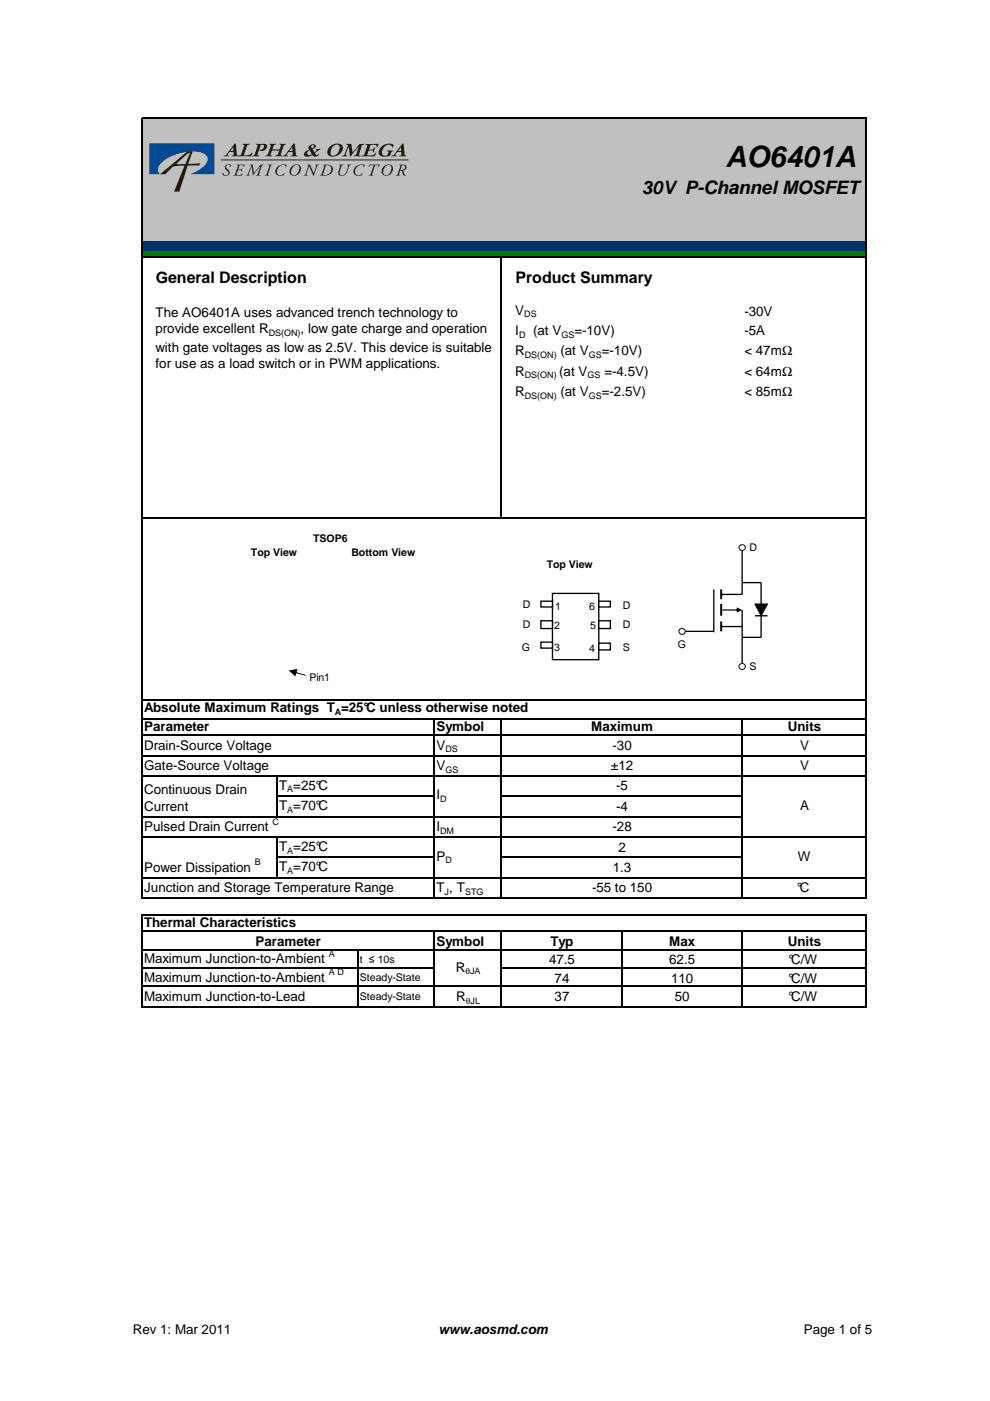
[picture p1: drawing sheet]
<svg xmlns="http://www.w3.org/2000/svg" width="210mm" height="297mm" viewBox="0 0 210 297" stroke-linecap="round" stroke-linejoin="round" font-family="sans-serif">
<path d="M30 25.1h153.7v26h-153.7z" fill="#c0c0c0"/>
<path d="M30 51.1h153.7v2.2h-153.7z" fill="#003365"/>
<path d="M30 53.3h153.7v1.3h-153.7z" fill="#008000"/>
<g fill="none" stroke="#000" stroke-width=".25">
<path d="M30 25v165.5M30.1 25.1h153.7M183.6 25.2v165.3M30.1 54.5h153.7M106.3 54.7v55.2M30.1 109.8h153.7M30.1 148.5h153.7M30.1 152.4h153.7M30.1 155.9h153.7M92 152.5v38M106.3 152.5v38M157.3 152.5v38"/>
<path d="M30.1 160.2h153.7M30.1 164.5h153.7M30.1 173.1h127.3M30.1 177.5h153.7M58.6 164.6v8.7M58.6 177.6v8.6M58.8 168.8h33.3M106.4 168.8h51M30 193.8v19.8M30.1 186.1h153.7M30.1 190.4h153.7M30.1 193.9h153.7"/>
<path d="M30.1 197.4h153.7M58.8 181.8h33.3M92 197.6v16M106.3 197.6v16M106.4 181.8h51M131.8 197.6v16M157.3 197.6v16M183.6 194.1v19.5M30.1 205.2h62M30.1 201.3h153.7M30.1 209.1h153.7M30.1 213.4h153.7"/>
<path d="M75.9 201.5v12.1M106.4 205.2h77.4"/>
</g>
<g fill="#251a05">
<path d="M51.5 30.5h1.5l-.1 .1-.5 .2-.7 2.1a1.63 1.63 0 0 0 1.8-.5v.1a.59 .59 0 0 1-.5 .7l-2.5-.1 .1-.1 .5-.2 .7-2-.4-.2z"/>
<path d="M54.3 30.5h1.3a.72 .72 0 0 1 1 .3 .72 .72 0 0 1-.4 1 .74 .74 0 0 1-1.1 0l.1-.1a.62 .62 0 0 0 .6-.3 .62 .62 0 0 0-.1-.7l-.4 .1-.7 1.9-.1 .2 .5 .1-.1 .1-1.4 .1 .4-.3 .4-.9 .3-1.2-.3-.2z"/>
<path d="M57.1 30.5h1.5l-.1 .1-.4 .1-.3 1h.9h.6l.3-1-.4-.1 .1-.1h1.4l-.5 .2-.1 .3-.6 1.9 .3 .1v.1l-1.4-.1a.75 .75 0 0 0 .7-.8l.1-.3h-1.5l-.4 1 .4 .1v.1h-1.5l.1-.1 .4-.1 .2-.5 .6-1.7-.4-.1z"/>
<path d="M73.5 30.5h1l.3 1.8 1-1.3a1.21 1.21 0 0 1 1.4-.5l-.5 .4-.6 2 .4 .1-.1 .2-1.4-.1v-.1a.69 .69 0 0 0 .7-.8l.4-1.2-1.8 2.2h-.1l-.3-2.1-.6 1.7 .3 .2v.2h-1.1l.5-.4 .7-1.7 .1-.3-.4-.1z"/>
<path d="M77.5 30.5h2.7l-.1 .7-.2-.1a.52 .52 0 0 0-.3-.4 .52 .52 0 0 0-.5 0h-.5l-.3 1a.81 .81 0 0 0 1.1-.4h.1l-.3 1h-.2l.1-.3a.66 .66 0 0 0-1-.1l-.3 .9a1.61 1.61 0 0 0 2-.4v.1a.86 .86 0 0 1-1.3 .6l-1.9 .1v-.2a.46 .46 0 0 0 .7-.4l.6-1.9h-.4z"/>
<path d="M80.9 31.1a1.99 1.99 0 0 1 2.5-.3l-.2 .4a1 1 0 0 0-1-.6 1 1 0 0 0-.9 .8 .98 .98 0 0 0 .1 1.6 .68 .68 0 0 0 .8-.2 .68 .68 0 0 0 .1-.7l-.2-.1v-.1h1.3l-.3 .2a1.24 1.24 0 0 1-1.6 1.1 1.01 1.01 0 0 1-1.2-.5 1.01 1.01 0 0 1 .3-1.2z"/>
<path d="M47.9 35l.6-.1 .5 .1-.2 .4-.1-.4h-.5a.63 .63 0 0 0 .3 1.1 .81 .81 0 0 1-.2 1.1 .81 .81 0 0 1-1.1-.2l.1-.4a.54 .54 0 0 0 .7 .5 .54 .54 0 0 0 .2-.8l-.1-.2a.67 .67 0 0 1-.2-1.1z"/>
<path d="M50.2 34.9h1.7l-.2 .5a.58 .58 0 0 0-.9-.3l-.3 .8a.7 .7 0 0 0 .9-.2l-.2 .7a.44 .44 0 0 0-.4-.4 .44 .44 0 0 0-.4 .2l-.2 .8a1.17 1.17 0 0 0 1.3-.2l-.1 .1a.88 .88 0 0 1-1 .3h-1l.3-.1 .2-.4 .5-1.5z"/>
<path d="M53 34.9h.7l.1 1.8 1.1-1.3a.7 .7 0 0 1 1-.5l-.4 .3-.5 1.4-.1 .4 .3 .2h-1l.4-.2 .6-1.7-1.6 1.9-.2-1.9-.7 1.6 .3 .3h-.9l.1-.1a3.1 3.1 0 0 0 1.1-1.9z"/>
<path d="M56.9 34.9h.9l-.4 .3-.5 1.5-.1 .4 .3 .1h-1l.4-.2 .5-1.6 .1-.3z"/>
<path d="M58.9 35.3l.6-.3 1-.1 .3 .1-.2 .5a.76 .76 0 0 0-.7-.6 .76 .76 0 0 0-.7 .5l-.3 .4a.86 .86 0 0 0 .2 1.3 .86 .86 0 0 0 1.2-.4 .89 .89 0 0 1-1.4 .5 1.12 1.12 0 0 1 0-1.9z"/>
<path d="M65.1 34.9h.7l.7 1.8 .6-1.6-.3-.2h.8l-.3 .3-.8 2.1-1-2.1-.5 1.8 .2 .2h-.8l.3-.2 .3-.6 .4-1.3z"/>
<path d="M71.9 34.9h.9l-.4 .3-.4 1.7a.87 .87 0 0 0 1 .2 .87 .87 0 0 0 .5-.8l.3-1.2-.2-.2h.8a.77 .77 0 0 0-.6 .9 1.39 1.39 0 0 1-1.7 1.4 .62 .62 0 0 1-.3-.9l.3-1.1z"/>
<path d="M75.5 35.3l.5-.3 1-.1 .4 .1-.3 .5a.76 .76 0 0 0-.6-.6 .76 .76 0 0 0-.8 .5l-.3 .4a.86 .86 0 0 0 .2 1.3 .86 .86 0 0 0 1.3-.4 .89 .89 0 0 1-1.5 .5 1.12 1.12 0 0 1 .1-1.9z"/>
<path d="M78.4 34.8l2.1 .1-.2 .5-.2-.4h-.6l-.6 2 .2 .2h-.9l.4-.2 .6-2-.6 .1-.4 .2z"/>
<path d="M49.7 30.4h.3l.2 2a.4 .4 0 0 0 .3 .6v.2h-1.4l.4-.3v-.7h-.8l-.5 .6 .3 .2v.1l-1.1 .1 .6-.4zM49.4 31.2l-.6 .8h.7z"/>
<path d="M62.3 30.4h.2l.2 2a.4 .4 0 0 0 .4 .6l-.1 .2h-1.4l.5-.3-.1-.7h-.8l-.5 .6 .4 .2-.1 .1-1.1 .1 .6-.4zM61.9 31.2l-.6 .8h.7z"/>
<path d="M65.7 30.8l.5-.2a.51 .51 0 0 1 .8 .3 .51 .51 0 0 1-.6 .6l-.1 .1 .4 .7a.44 .44 0 0 0 .3-.7l1-.1-1.2 1a.5 .5 0 0 0 .8 .2 .81 .81 0 0 1-1.4 .2 1.31 1.31 0 0 1-1.8 0 1.26 1.26 0 0 1 1.2-1.2 .58 .58 0 0 1 .1-.9zM65.3 32a.48 .48 0 0 0 0 .8 .48 .48 0 0 0 .8-.2l-.5-.7zM66 30.9a.29 .29 0 0 0 .1 .5 .29 .29 0 0 0 .4-.3 .27 .27 0 0 0-.1-.4 .27 .27 0 0 0-.4 .2z"/>
<path d="M70 31.1l.9-.6a1.18 1.18 0 0 1 1.3 .1 1.18 1.18 0 0 1 .4 1.2 1.91 1.91 0 0 1-3.1 .9 1.58 1.58 0 0 1 .5-1.6zM70.7 30.9a1.64 1.64 0 0 0-.4 2 1.52 1.52 0 0 0 1.6-2.1l-.5-.2z"/>
<path d="M85.3 30.4h.3l.1 2a.4 .4 0 0 0 .4 .6v.2h-1.5l.5-.3v-.7h-.9l-.4 .6 .3 .2v.1l-1.1 .1 .5-.4zM85 31.2l-.6 .8h.7z"/>
<path d="M61.7 35.4a1.21 1.21 0 0 1 2 0 1.42 1.42 0 0 1-.5 1.5 1.42 1.42 0 0 1-1.6 .1 1.24 1.24 0 0 1 .1-1.6zM62.3 35.2l-.4 .5a.85 .85 0 0 0-.2 .9 .85 .85 0 0 0 .6 .6 1.46 1.46 0 0 0 1-2.1l-.4-.1z"/>
<path d="M68.5 34.9h.4a1.17 1.17 0 0 1 1.6 1.3 2.24 2.24 0 0 1-2.5 1h-.2l.4-.2 .5-1.7 .1-.2zM69.1 35l-.6 2a1.2 1.2 0 0 0 1.4-.3 1.2 1.2 0 0 0 .1-1.5z"/>
<path d="M81.2 35.4a1.21 1.21 0 0 1 2.1 0 1.42 1.42 0 0 1-.5 1.5 1.42 1.42 0 0 1-1.7 .1 1.24 1.24 0 0 1 .1-1.6zM81.8 35.2l-.4 .5a.85 .85 0 0 0-.2 .9 .85 .85 0 0 0 .6 .6 1.46 1.46 0 0 0 1.1-2.1l-.5-.1z"/>
<path d="M84.7 34.9a1.15 1.15 0 0 1 1.5 .6l-.2 .4-.5 .3a1.1 1.1 0 0 0 .6 1h-.5l-.5-1-.3 .1-.2 .7 .2 .2h-.8l.3-.2 .5-1.6 .1-.3zM85.3 35l-.4 .9 .2 .2a.55 .55 0 0 0 .7-.4 .55 .55 0 0 0-.4-.7z"/>
<path d="M33.9 36.9h1.2a3.8 3.8 0 0 1 2.3-1.7l1.7-.1-2.2 5.5h1.1l1.8-5.5h2.4l.2-.5-2.5 .2 1-2.8-1.4 .2zM37.4 34.7l2.2-2 .7-.3-1 2.4h-1.5z"/>
</g>
<path d="M46.8 33.9h39.8" fill="none" stroke="#251a05" stroke-width=".21"/>
<path d="M31.7 30.4h13.8v6.5h-5.2a5.4 5.4 0 0 0 3.8-3.1 1.58 1.58 0 0 0-1.4-1.5 10.1 10.1 0 0 0-8.8 2.5 1.46 1.46 0 0 0 0 2.1h-2.2z" fill="#014990"/>
<g fill="#000">
<path d="M153.1 129.2h3.4v.3h-3.4zM156.2 128.8l1.2 .5-1.2 .6z"/>
<path d="M62.5 142.5l2.3 .6 .1 .1-2.4-.5zM61.2 142.2l1.9-.4-.5 1.6z"/>
</g>
<path d="M152.9 125v2M152.9 128.1v2.5M152.9 131.8v2.1" fill="none" stroke="#000" stroke-width=".42"/>
<path d="M157.4 116.5v9.5h-4.5M145.3 133.9h6M151.3 125v9.1M152.9 132.8h4.5M157.4 129.3v11.6M157.4 123.5h4v4.6M161.4 130.6v4.5h-4" fill="none" stroke="#000" stroke-width=".28"/>
<path d="M160.1 128.1h2.6l-1.3 2.5z" fill="#000"/>
<path d="M160.1 128.1h2.6l-1.3 2.5z" fill="none" stroke="#000" stroke-width=".21"/>
<circle cx="157.3" cy="116.1" r=".64" fill="#fff"/>
<circle cx="157.3" cy="116.1" r=".64" fill="none" stroke="#000" stroke-width=".21"/>
<circle cx="144.6" cy="133.9" r=".64" fill="#fff"/>
<circle cx="144.6" cy="133.9" r=".64" fill="none" stroke="#000" stroke-width=".21"/>
<circle cx="157.3" cy="141.3" r=".65" fill="#fff"/>
<circle cx="157.3" cy="141.3" r=".65" fill="none" stroke="#000" stroke-width=".21"/>
<path d="M160.1 130.6h2.6" fill="none" stroke="#000" stroke-width=".28"/>
<path d="M117.1 125.8h9.9v14.1h-9.9z" fill-rule="evenodd" fill="#fff"/>
<path d="M117.1 125.8h9.9v14.1h-9.9z" fill="none" stroke="#000" stroke-width=".28"/>
<path d="M114.7 127.5h2.4v1.2h-2.4z" fill-rule="evenodd" fill="#fff"/>
<path d="M114.7 127.5h2.4v1.2h-2.4z" fill="none" stroke="#000" stroke-width=".28"/>
<path d="M114.7 131.6h2.4v1.7h-2.4z" fill-rule="evenodd" fill="#fff"/>
<path d="M114.7 131.6h2.4v1.7h-2.4z" fill="none" stroke="#000" stroke-width=".28"/>
<path d="M114.7 136.1h2.4v1.3h-2.4z" fill-rule="evenodd" fill="#fff"/>
<path d="M114.7 136.1h2.4v1.3h-2.4z" fill="none" stroke="#000" stroke-width=".28"/>
<path d="M127 127.5h2.4v1.2h-2.4z" fill-rule="evenodd" fill="#fff"/>
<path d="M127 127.5h2.4v1.2h-2.4z" fill="none" stroke="#000" stroke-width=".28"/>
<path d="M127 131.6h2.4v1.7h-2.4z" fill-rule="evenodd" fill="#fff"/>
<path d="M127 131.6h2.4v1.7h-2.4z" fill="none" stroke="#000" stroke-width=".28"/>
<path d="M127 136.4h2.4v1.4h-2.4z" fill-rule="evenodd" fill="#fff"/>
<path d="M127 136.4h2.4v1.4h-2.4z" fill="none" stroke="#000" stroke-width=".28"/>
<text font-size="6.2" x="153.8" y="35.3">AO6401A</text>
<text font-size="3.9" x="136.1" y="41.2">30V P-Channel MOSFET</text>
<g font-size="3.4">
<text x="33" y="59.9">General Description</text>
<text x="109.3" y="59.9">Product Summary</text>
</g>
<g font-size="2.8">
<text x="33" y="67.2">The AO6401A uses advanced trench technology to</text>
<text x="33" y="70.7">provide excellent R</text>
<text x="63.7" y="70.7">, low gate charge and operation</text>
<text x="109.3" y="66.7">V</text>
<text x="109.3" y="71">I</text>
<text x="113" y="71">(at V</text>
<text x="121.8" y="71">=-10V)</text>
<text x="157.8" y="71">-5A</text>
<text x="157.8" y="66.9">-30V</text>
<text x="33" y="74.5">with gate voltages as low as 2.5V. This device is suitable</text>
<text x="109.3" y="75.4">R</text>
<text x="118.8" y="75.4">(at V</text>
<text x="127.6" y="75.4">=-10V)</text>
<text x="157.8" y="75.4">&lt; 47mΩ</text>
<text x="33" y="78.1">for use as a load switch or in PWM applications.</text>
<text x="109.3" y="84">R</text>
<text x="109.3" y="79.7">R</text>
<text x="118.6" y="79.7">(at V</text>
<text x="118.8" y="84">(at V</text>
<text x="127.6" y="84">=-2.5V)</text>
<text x="128.1" y="79.7">=-4.5V)</text>
<text x="157.8" y="84">&lt; 85mΩ</text>
<text x="157.8" y="79.7">&lt; 64mΩ</text>
<text x="30.6" y="151">Absolute Maximum Ratings T =25°C unless otherwise noted</text>
<text x="30.6" y="155.1">Parameter</text>
<text x="92.5" y="155.1">Symbol</text>
<text x="125.3" y="155.1">Maximum</text>
<text x="167" y="155.1">Units</text>
<text x="30.6" y="159">Drain-Source Voltage</text>
<text x="92.5" y="159">V</text>
<text x="129.9" y="159">-30</text>
<text x="169.6" y="159">V</text>
<text x="30.6" y="163.3">Gate-Source Voltage</text>
<text x="59.2" y="167.5">T =25°C</text>
<text x="92.5" y="163.3">V</text>
<text x="129.5" y="163.3">±12</text>
<text x="130.6" y="167.6">-5</text>
<text x="169.6" y="163.3">V</text>
<text x="30.6" y="168.4">Continuous Drain</text>
<text x="30.6" y="171.9">Current</text>
<text x="59.2" y="171.8">T =70°C</text>
<text x="92.5" y="169.5">I</text>
<text x="130.6" y="171.9">-4</text>
<text x="169.6" y="171.8">A</text>
<text x="30.6" y="176.2">Pulsed Drain Current</text>
<text x="92.5" y="176.2">I</text>
<text x="129.9" y="176.2">-28</text>
<text x="30.6" y="184.9">Power Dissipation</text>
<text x="59.2" y="180.4">T =25°C</text>
<text x="59.2" y="184.7">T =70°C</text>
<text x="92.5" y="182.5">P</text>
<text x="129.9" y="184.9">1.3</text>
<text x="131.1" y="180.6">2</text>
<text x="169.2" y="182.6">W</text>
<text x="30.6" y="189.2">Junction and Storage Temperature Range</text>
<text x="92.5" y="189.2">T , T</text>
<text x="125.5" y="189.2">-55 to 150</text>
<text x="169" y="189.2">°C</text>
<text x="30.6" y="196.6">Thermal Characteristics</text>
<text x="54.2" y="200.5">Parameter</text>
<text x="92.5" y="200.5">Symbol</text>
<text x="116.7" y="200.5">Typ</text>
<text x="141.9" y="200.5">Max</text>
<text x="167" y="200.5">Units</text>
<text x="30.6" y="208.1">Maximum Junction-to-Ambient</text>
<text x="30.6" y="204.2">Maximum Junction-to-Ambient</text>
<text x="96.6" y="206">R</text>
<text x="116.4" y="204.4">47.5</text>
<text x="117.6" y="208.3">74</text>
<text x="141.9" y="204.4">62.5</text>
<text x="142.3" y="208.3">110</text>
<text x="167.2" y="208.3">°C/W</text>
<text x="167.2" y="204.4">°C/W</text>
<text x="30.6" y="212.1">Maximum Junction-to-Lead</text>
<text x="96.7" y="212.2">R</text>
<text x="117.6" y="212.2">37</text>
<text x="143.1" y="212.2">50</text>
<text x="167.2" y="212.2">°C/W</text>
<text x="28.2" y="282.9">Rev 1: Mar 2011</text>
<text x="93" y="282.9">www.aosmd.com</text>
<text x="170.4" y="282.9">Page 1 of 5</text>
</g>
<g font-size="2.2">
<text x="53.2" y="118">Top View</text>
<text x="66.4" y="115">TSOP6</text>
<text x="74.5" y="118">Bottom View</text>
<text x="158.9" y="116.9">D</text>
<text x="115.9" y="120.4">Top View</text>
<text x="110.9" y="128.9">D</text>
<text x="117.7" y="129.2">1</text>
<text x="124.9" y="129.2">6</text>
<text x="132.1" y="129.1">D</text>
<text x="110.7" y="138">G</text>
<text x="110.9" y="133.2">D</text>
<text x="117.5" y="133.4">2</text>
<text x="117.5" y="138">3</text>
<text x="125.1" y="133.4">5</text>
<text x="132.1" y="138">S</text>
<text x="132.1" y="133.2">D</text>
<text x="143.7" y="137.4">G</text>
<text x="124.9" y="138.2">4</text>
<text x="158.9" y="142">S</text>
<text x="65.6" y="144.4">Pin1</text>
<text x="76.3" y="204.1">t ≤ 10s</text>
<text x="76.3" y="208">Steady-State</text>
<text x="76.3" y="212.1">Steady-State</text>
</g>
<g font-size="1.9">
<text x="57" y="71.2">DS(ON)</text>
<text x="110.1" y="71.6">D</text>
<text x="111.2" y="67.3">DS</text>
<text x="119" y="71.6">GS</text>
<text x="111.3" y="75.9">DS(ON)</text>
<text x="124.8" y="75.9">GS</text>
<text x="111.3" y="80.2">DS(ON)</text>
<text x="124.6" y="80.2">GS</text>
<text x="111.3" y="84.5">DS(ON)</text>
<text x="124.8" y="84.5">GS</text>
<text x="71" y="151.5">A</text>
<text x="94.4" y="159.5">DS</text>
<text x="94.4" y="163.8">GS</text>
<text x="60.9" y="168">A</text>
<text x="60.9" y="172.3">A</text>
<text x="93.3" y="170.1">D</text>
<text x="57.8" y="174.8">C</text>
<text x="93.3" y="176.8">DM</text>
<text x="54" y="183.5">B</text>
<text x="60.9" y="181">A</text>
<text x="60.9" y="185.3">A</text>
<text x="94.4" y="183">D</text>
<text x="94.3" y="189.7">J</text>
<text x="98.6" y="189.7">STG</text>
<text x="69.7" y="202.8">A</text>
<text x="69.7" y="206.7">A D</text>
<text x="98.7" y="206.6">θJA</text>
<text x="98.8" y="212.8">θJL</text>
</g>
</svg>
